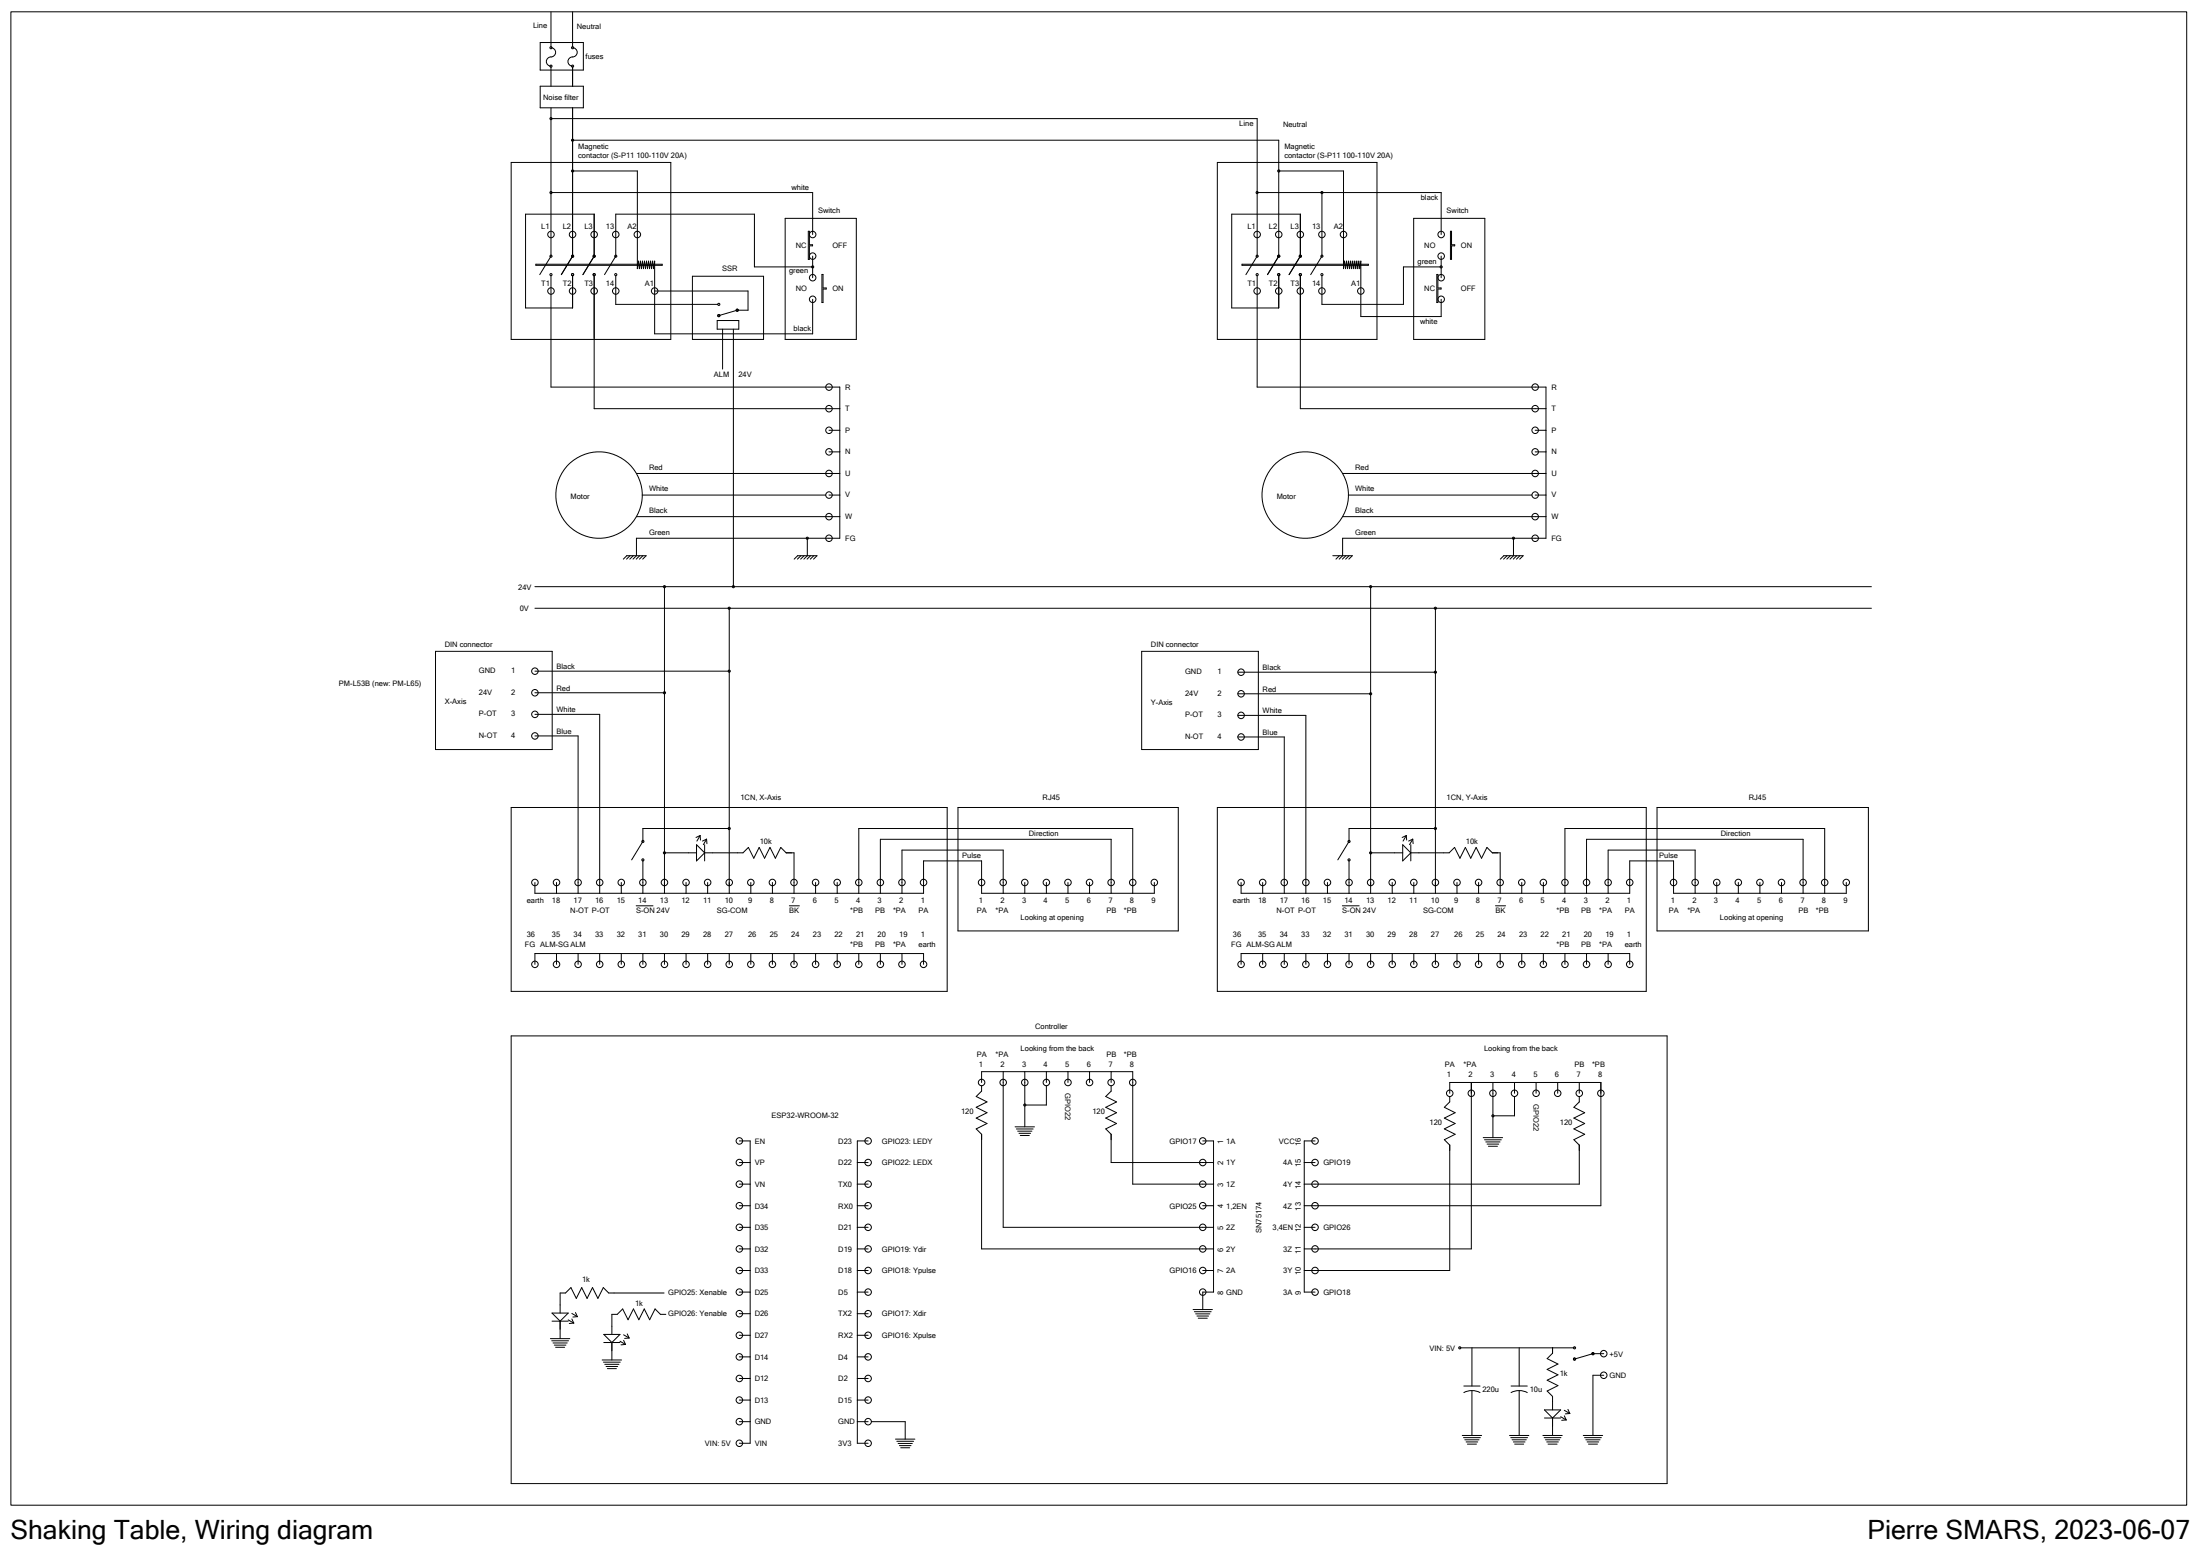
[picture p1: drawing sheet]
<svg xmlns="http://www.w3.org/2000/svg" width="297mm" height="210mm" viewBox="0 0 297 210" stroke-linecap="round" stroke-linejoin="round" font-family="sans-serif">
<!-- layer: blue -->
<path d="M77.3 18.9h95.3v15.7M77.3 1.6v4.7M77.3 9.1v2.5M77.3 14.6v20M77.3 23.1h8.7v13.2M80.2 34.6v-5.7h-9.2v12.7h6.3v-4.4M80.2 37.2v18h31.7M172.6 23.1h8.8v13.2M175.6 34.6v-5.7h-9.3v12.7h6.3v-4.4M175.6 37.2v18h31.7" fill="none" stroke="#000" stroke-width=".14"/>
<!-- layer: frame -->
<g fill="none" stroke="#000" stroke-width=".14">
<path d="M72.9 5.7h5.9v3.8h-5.9zM72.9 11.6h5.9v3h-5.9zM69 21.9h21.6v23.9h-21.6zM93.5 37.3h9.6v8.5h-9.6zM106 29.5h9.6v16.3h-9.6zM164.3 21.9h21.6v23.9h-21.6zM190.9 29.5h9.6v16.3h-9.6zM58.8 87.9h15.7v13.3h-15.7zM154.1 87.9h15.8v13.3h-15.8zM69 109h58.9v24.8h-58.9zM129.3 109h29.8v16.6h-29.8zM164.3 109h58v24.8h-58z"/>
<path d="M223.7 109h28.5v16.6h-28.5zM69 139.8h156.1v60.4h-156.1z"/>
<circle cx="80.9" cy="66.8" r="5.8"/>
<circle cx="176.2" cy="66.8" r="5.8"/>
</g>
<!-- layer: red -->
<g fill="none" stroke="#000" stroke-width=".14">
<path d="M74.4 16h95.3v18.6l-1.5 2.5M74.4 1.6v4.7M74.4 9.1v2.5M74.4 14.6v20l-1.5 2.5M74.4 37.2v15h37.5M74.4 26h35.3v5.7M83.1 37.2v3.9h13.8M88.4 39.3h12.6v2.6h-1.5M88.4 35.2v9.9h21.3v-4.7M109.7 36h-7.8v-7.1h-18.8v5.7l-1.5 2.5M109.7 34.6v2.9M169.7 37.2v15h37.6"/>
<path d="M169.7 26h24.9v5.7M178.5 26v8.6l-1.6 2.5M183.7 35.2v7.5h10.9v-2.3M194.6 36h-5.1v5.1h-11v-3.9M194.6 34.6v2.9M99 44.4v34.8M72.2 79.2h180.4M89.7 79.2v40.3M185 79.2v40.3M72.2 93.5h17.5M167.1 93.6h17.9"/>
<circle cx="89.7" cy="79.2" r=".15"/>
<circle cx="99" cy="79.2" r=".15"/>
<circle cx="185" cy="79.2" r=".15"/>
<circle cx="89.7" cy="93.5" r=".15"/>
<circle cx="185" cy="93.6" r=".15"/>
</g>
<!-- layer: 0 -->
<g fill="none" stroke="#000" stroke-width=".14">
<path d="M74.4 6.4a.62 .62 0 0 1 .6 .7 .62 .62 0 0 1-.6 .6 .62 .62 0 0 0-.6 .6 .62 .62 0 0 0 .6 .6M77.3 6.4a.62 .62 0 0 1 .6 .7 .62 .62 0 0 1-.6 .6 .62 .62 0 0 0-.6 .6 .62 .62 0 0 0 .6 .6M77.3 9.1v2.5M77.3 14.6v20l-1.5 2.5M72.3 35.7h17.1v.1h-17.1zM77.3 37.2v4.4M80.2 37.2v8.5M80.2 34.6l-1.5 2.5M88.4 35.2l-.2 1.1-.1-1.1-.1 1.1-.2-1.1-.1 1.1-.1-1.1-.2 1.1-.1-1.1-.2 1.1-.1-1.1-.1 1.1-.2-1.1-.1 1.1-.1-1.1-.2 1.1-.1-1.1-.2 1.1M109.1 31.2h.2v1.8h.4v.2h-.4v1.8h-.2zM111 37h.1v1.9h.4v.1h-.4v1.8h-.1zM167.7 35.7h17v.1h-17z"/>
<path d="M172.6 34.6l-1.5 2.5M172.6 37.2v4.4M175.6 37.2v8.5M175.6 34.6l-1.6 2.5M183.7 35.2l-.1 1.1-.2-1.1-.1 1.1-.1-1.1-.2 1.1-.1-1.1-.1 1.1-.2-1.1-.1 1.1-.2-1.1-.1 1.1-.1-1.1-.2 1.1-.1-1.1-.1 1.1-.2-1.1-.1 1.1M194 37h.1v1.9h.5v.1h-.5v1.8h-.1zM195.8 31.2h.2v1.8h.4v.2h-.4v1.8h-.2zM96.8 43.3h2.9v1.1h-2.9zM97.6 44.4v5.4M99.5 41.9l-2.5 .7M111.9 52.2h1.5v20.4h-27.5v2.4l-.4 .5M111.9 58.1h1.5"/>
<path d="M111.9 55.2h1.5M207.3 52.2h1.4v20.4h-27.4v2.4l-.5 .5M207.3 58.1h1.4M207.3 55.2h1.4M84.2 75.5l.4-.5h2.6l-.4 .5M85.1 75l-.5 .5M85.5 75l-.5 .5M85.9 69.7h27.5M85.9 63.9h27.5M86.4 75l-.5 .5M86.7 66.8h24.8M86.8 75l-.5 .5"/>
<path d="M107.7 75h2.6l-.5 .5M107.7 75l-.5 .5M108.1 75l-.4 .5M108.6 75l-.5 .5M109 72.6v2.4l-.5 .5M109.4 75l-.4 .5M109.9 75l-.5 .5M111.9 61h1.5M111.9 66.8h1.5M179.9 75h2.7l-.5 .5M180.8 75l-.4 .5M181.3 69.7h27.4"/>
<path d="M181.3 63.9h27.4M181.7 75l-.5 .5M182 66.8h24.8M182.1 75l-.4 .5M202.6 75.5l.4-.5h2.6l-.4 .5M203.5 75l-.5 .5M203.9 75l-.5 .5M204.3 72.6v2.4l-.4 .5M204.8 75l-.5 .5M205.2 75l-.5 .5M207.3 61h1.4M207.3 66.8h1.4"/>
<path d="M72.2 96.4h8.8v24.2M72.2 99.3h5.8v21.3M72.2 90.6h26.3M72.2 82.1h180.4M98.5 82.1v38.5M167.1 96.6h9.2v24M167.1 99.5h6.3v21.1M167.1 90.7h26.7M193.8 82.1v38.5M72.2 119.1v1.5h52.5v-4.4h7.8v4.4h23.3v-1.5M75.1 119.1v1.5M83.9 119.1v1.5"/>
<path d="M86.8 116.1v4.5M89.7 119.1v1.5M89.7 115.1h4.3M92.6 119.1v1.5M94 114l1.1 1.1-1.1 1.1zM94.5 112.8l-.4 .7M94.5 112.8l-.5 .2M94.5 112.8l.1 .6M95.1 115.1h5.2l.7-.7 .8 1.4 .7-1.4 .7 1.4 .8-1.4 .7 1.4 .7-1.4 .7 .7h1.1v5.5M95.1 114v2.2M95.4 113.3l-.4 .7M95.4 113.3l-.6 .2"/>
<path d="M95.4 113.3v.6M95.5 119.1v1.5M98.5 111.8h-11.7v1.8l-1.5 2.5M101.4 119.1v1.5M104.3 119.1v1.5M110.1 119.1v1.5M113 119.1v1.5M138.4 119.1v1.5M141.3 119.1v1.5M144.2 119.1v1.5M147.1 119.1v1.5M167.6 119.1v1.5h52.4v-4.4h5.9v4.4h23.4v-1.5"/>
<path d="M170.5 119.1v1.5M179.2 119.1v1.5M182.1 116.1v4.5M185 115.1h4.4M185 119.1v1.5M188 119.1v1.5M189.4 114l1.1 1.1-1.1 1.1zM189.9 112.8l-.5 .7M189.9 112.8l-.6 .2M189.9 112.8v.6M190.5 115.1h5.1l.8-.7 .7 1.4 .7-1.4 .8 1.4 .7-1.4 .7 1.4 .7-1.4 .8 .7h1v5.5M190.5 114v2.2"/>
<path d="M190.7 113.3l-.4 .7M190.7 113.3l-.5 .2M190.7 113.3l.1 .6M190.9 119.1v1.5M193.8 111.8h-11.7v1.8l-1.5 2.5M196.7 119.1v1.5M199.6 119.1v1.5M205.4 119.1v1.5M208.4 119.1v1.5M231.8 119.1v1.5M234.7 119.1v1.5M237.6 119.1v1.5"/>
<path d="M240.5 119.1v1.5M72.2 130.2v-1.5h52.5v1.5M75.1 128.7v1.5M78 128.7v1.5M81 128.7v1.5M83.9 128.7v1.5M85.9 122.3h2.3M86.8 128.7v1.5M89.7 128.7v1.5M92.6 128.7v1.5M95.5 128.7v1.5M98.5 128.7v1.5"/>
<path d="M101.4 128.7v1.5M104.3 128.7v1.5M106.6 122.3h1.3M107.2 128.7v1.5M110.1 128.7v1.5M113 128.7v1.5M115.9 120.6v-8.8h37v8.8M115.9 128.7v1.5M118.9 120.6v-7.3h31.1v7.3M118.9 128.7v1.5M121.8 120.6v-5.9h13.6v5.9M121.8 128.7v1.5"/>
<path d="M167.6 130.2v-1.5h52.4v1.5M170.5 128.7v1.5M173.4 128.7v1.5M176.3 128.7v1.5M179.2 128.7v1.5M181.2 122.3h2.3M182.1 128.7v1.5M185 128.7v1.5M188 128.7v1.5M190.9 128.7v1.5M193.8 128.7v1.5M196.7 128.7v1.5"/>
<path d="M199.6 128.7v1.5M201.9 122.3h1.4M202.5 128.7v1.5M205.4 128.7v1.5M208.4 128.7v1.5M211.3 120.6v-8.8h35v8.8M211.3 128.7v1.5M214.2 120.6v-7.3h29.2v7.3M214.2 128.7v1.5M217.1 120.6v-5.9h11.8v5.9M217.1 128.7v1.5M99.8 159.8h1.5"/>
<path d="M99.8 156.9h1.5M99.8 154h1.5v40.8h-1.5M115.7 159.8h1.5M115.7 156.9h1.5M117.2 154h-1.5v40.8h1.5M132.5 146.1v-1.5h20.4v15.2h10.9M132.5 146.5v.8l-.7 .7 1.4 .7-1.4 .8 1.4 .7-1.4 .7 1.4 .7-1.4 .8 .7 .7v15.5h31.3M135.4 144.6v21.1h28.4M137 152.1h2.7M137.2 152.4h2.3M137.4 152.7h1.9M137.6 153h1.5"/>
<path d="M137.7 153.3h1.3M138.4 144.6v7.5M141.3 144.6v1.5M141.3 146.5v2.6h-2.9M144.2 144.6v1.5M147.1 144.6v1.5M150 146.5v.8l-.7 .7 1.4 .7-1.4 .8 1.4 .7-1.4 .7 1.4 .7-1.4 .8 .7 .7v3.8h13.8M150 144.6v1.5M162.4 154h1.4v20.4h-1.4v2.4M176.1 156.9h1.4M177.5 154h-1.4v20.4h1.4M195.7 148v.7l-.7 .8 1.4 .7-1.4 .7 1.4 .7-1.4 .8 1.4 .7-1.4 .7 .7 .8v16.9h-19.6"/>
<path d="M195.7 147.6v-1.5h20.4v16.6h-40M198.6 146.1v22.5h-22.5M200.2 153.5h2.7M200.4 153.8h2.3M200.6 154.1h1.9M200.8 154.4h1.5M200.9 154.7h1.3M201.6 146.1v7.4M204.5 146.1v1.5M204.5 148v2.6h-2.9M207.4 146.1v1.5M210.3 146.1v1.5"/>
<path d="M213.2 148v.7l-.7 .8 1.4 .7-1.4 .7 1.4 .7-1.4 .8 1.4 .7-1.4 .7 .7 .8v5.2h-37.1M213.2 146.1v1.5M74.5 178.3h2.2M74.5 177.2h2.2l-1.1 1.1zM75.6 178.3v2.4M76.7 178.1l.8 .5M77.2 177.3l.7 .4M77.2 178l.3 .6M77.5 178.6h-.6M77.7 177.2l.2 .5M77.9 177.7l-.6 .1M89.7 174.5h-7.5l-.8-.7-.7 1.4-.7-1.4-.7 1.4-.8-1.4-.7 1.4-.7-1.4-.8 .7h-.7v2.7"/>
<path d="M89.9 177.4h-.7l-.8-.7-.7 1.4-.7-1.4-.8 1.4-.7-1.4-.7 1.4-.7-1.4-.8 .7h-.7v2.7M99.8 171.5h1.5M99.8 177.3h1.5M99.8 168.6h1.5M99.8 162.7h1.5M99.8 165.7h1.5M99.8 174.4h1.5M115.7 171.5h1.5M115.7 177.3h1.5M115.7 168.6h1.5M115.7 162.7h1.5M115.7 165.7h1.5"/>
<path d="M115.7 174.4h1.5M161.1 176.8h2.6M161.2 177h2.3M161.4 177.3h1.9M161.6 177.6h1.6M161.8 177.9h1.2M162.4 171.5h1.4M162.4 162.7h1.4M176.1 165.7h1.4M74.3 180.7h2.6M74.5 181h2.3M74.7 181.3h1.9"/>
<path d="M74.8 181.6h1.6M75 181.8h1.2M81.3 183.6h2.6M81.5 183.9h2.2M81.5 181.2h2.2M81.5 180.1h2.2l-1.1 1.1zM81.6 184.1h2M81.8 184.4h1.6M82 184.7h1.2M82.6 181.2v2.4M83.7 181l.7 .5M84.2 180.2l.7 .4"/>
<path d="M84.2 180.9l.2 .6M84.4 181.5h-.6M84.7 180l.2 .6M84.9 180.6h-.6M99.8 180.2h1.5M99.8 183.1h1.5M99.8 186.1h1.5M99.8 189h1.5M99.8 191.9h1.5M115.7 180.2h1.5M115.7 183.1h1.5M115.7 186.1h1.5"/>
<path d="M115.7 189h1.5M115.7 191.9h1.5M117.6 191.9h4.6v2.3M120.9 194.2h2.6M121.1 194.5h2.2M121.2 194.8h2M121.4 195.1h1.6M121.6 195.4h1.2M197.1 181.9h15.5M197.4 193.7h2.6M197.6 194h2.2M197.6 188a2.3 2.3 0 0 1 2.2 0"/>
<path d="M197.6 187.1h2.2M197.8 194.3h1.9M197.9 194.6h1.6M198.1 194.9h1.2M198.7 181.9v5.2M198.7 187.7v6M203.8 193.7h2.6M204 194h2.2M204 188a2.3 2.3 0 0 1 2.2 0M204 187.1h2.2M204.1 194.3h2M204.3 194.6h1.6"/>
<path d="M204.5 194.9h1.2M205.1 181.9v5.2M205.1 187.7v6M208.3 193.7h2.6M208.5 194h2.2M208.5 191.4h2.2M208.5 190.3h2.2l-1.1 1.1zM208.6 194.3h2M208.8 194.6h1.6M209 194.9h1.2M209.6 181.9v.7l-.7 .8 1.4 .7-1.4 .7 1.4 .8-1.4 .7 1.4 .7-1.4 .7 .7 .8v1.8M209.6 191.4v2.3"/>
<path d="M210.7 191.2l.7 .5M211.2 190.3l.7 .5M211.2 191.1l.2 .6M211.4 191.7h-.6M211.7 190.2l.2 .6M211.9 190.8h-.6M213.7 193.7h2.7M213.9 194h2.3M214.1 194.3h1.9M214.3 194.6h1.5M214.4 194.9h1.3M216.5 182.7h-1.4l-2.5 .7"/>
<path d="M216.5 185.6h-1.4v8.1"/>
<circle cx="74.4" cy="8.9" r=".15"/>
<circle cx="74.4" cy="6.4" r=".15"/>
<circle cx="74.4" cy="16" r=".15"/>
<circle cx="77.3" cy="8.9" r=".15"/>
<circle cx="77.3" cy="6.4" r=".15"/>
<circle cx="77.3" cy="18.9" r=".15"/>
<circle cx="74.4" cy="39.3" r=".44"/>
<circle cx="74.4" cy="31.7" r=".44"/>
<circle cx="74.4" cy="37.1" r=".15"/>
<circle cx="74.4" cy="34.6" r=".15"/>
<circle cx="74.4" cy="26" r=".15"/>
<circle cx="77.3" cy="39.3" r=".44"/>
<circle cx="77.3" cy="31.7" r=".44"/>
<circle cx="77.3" cy="37.1" r=".15"/>
<circle cx="77.3" cy="23.1" r=".15"/>
<circle cx="77.3" cy="34.6" r=".15"/>
<circle cx="80.2" cy="39.3" r=".44"/>
<circle cx="80.2" cy="31.7" r=".44"/>
<circle cx="80.2" cy="37.1" r=".15"/>
<circle cx="80.2" cy="34.6" r=".15"/>
<circle cx="83.1" cy="39.3" r=".44"/>
<circle cx="83.1" cy="31.7" r=".44"/>
<circle cx="83.1" cy="37.1" r=".15"/>
<circle cx="83.1" cy="34.6" r=".15"/>
<circle cx="86" cy="31.7" r=".44"/>
<circle cx="88.4" cy="39.3" r=".44"/>
<circle cx="109.7" cy="34.6" r=".44"/>
<circle cx="109.7" cy="31.7" r=".44"/>
<circle cx="109.7" cy="37.5" r=".44"/>
<circle cx="109.7" cy="36" r=".15"/>
<circle cx="169.7" cy="39.3" r=".44"/>
<circle cx="169.7" cy="31.7" r=".44"/>
<circle cx="169.7" cy="37.1" r=".15"/>
<circle cx="169.7" cy="34.6" r=".15"/>
<circle cx="169.7" cy="26" r=".15"/>
<circle cx="172.6" cy="39.3" r=".44"/>
<circle cx="172.6" cy="31.7" r=".44"/>
<circle cx="172.6" cy="23.1" r=".15"/>
<circle cx="172.6" cy="37.1" r=".15"/>
<circle cx="172.6" cy="34.6" r=".15"/>
<circle cx="175.6" cy="39.3" r=".44"/>
<circle cx="175.6" cy="31.7" r=".44"/>
<circle cx="175.6" cy="37.1" r=".15"/>
<circle cx="175.6" cy="34.6" r=".15"/>
<circle cx="178.5" cy="39.3" r=".44"/>
<circle cx="178.5" cy="31.7" r=".44"/>
<circle cx="178.5" cy="37.1" r=".15"/>
<circle cx="178.5" cy="34.6" r=".15"/>
<circle cx="178.5" cy="26" r=".15"/>
<circle cx="181.4" cy="31.7" r=".44"/>
<circle cx="183.7" cy="39.3" r=".44"/>
<circle cx="194.6" cy="34.6" r=".44"/>
<circle cx="194.6" cy="31.7" r=".44"/>
<circle cx="194.6" cy="37.5" r=".44"/>
<circle cx="194.6" cy="36" r=".15"/>
<circle cx="97" cy="41.1" r=".15"/>
<circle cx="97" cy="42.6" r=".15"/>
<circle cx="99.5" cy="41.9" r=".15"/>
<circle cx="109.7" cy="40.4" r=".44"/>
<circle cx="111.9" cy="55.2" r=".44"/>
<circle cx="111.9" cy="52.2" r=".44"/>
<circle cx="111.9" cy="58.1" r=".44"/>
<circle cx="194.6" cy="40.4" r=".44"/>
<circle cx="207.3" cy="55.2" r=".44"/>
<circle cx="207.3" cy="58.1" r=".44"/>
<circle cx="207.3" cy="52.2" r=".44"/>
<circle cx="109" cy="72.6" r=".15"/>
<circle cx="111.9" cy="61" r=".44"/>
<circle cx="111.9" cy="72.6" r=".44"/>
<circle cx="111.9" cy="66.8" r=".44"/>
<circle cx="111.9" cy="63.9" r=".44"/>
<circle cx="111.9" cy="69.7" r=".44"/>
<circle cx="204.3" cy="72.6" r=".15"/>
<circle cx="207.3" cy="61" r=".44"/>
<circle cx="207.3" cy="72.6" r=".44"/>
<circle cx="207.3" cy="66.8" r=".44"/>
<circle cx="207.3" cy="63.9" r=".44"/>
<circle cx="207.3" cy="69.7" r=".44"/>
<circle cx="72.2" cy="96.4" r=".44"/>
<circle cx="72.2" cy="90.6" r=".44"/>
<circle cx="72.2" cy="93.5" r=".44"/>
<circle cx="72.2" cy="99.3" r=".44"/>
<circle cx="98.5" cy="90.6" r=".15"/>
<circle cx="98.5" cy="82.1" r=".15"/>
<circle cx="167.6" cy="93.6" r=".44"/>
<circle cx="167.6" cy="96.6" r=".44"/>
<circle cx="167.6" cy="99.5" r=".44"/>
<circle cx="167.6" cy="90.7" r=".44"/>
<circle cx="193.8" cy="90.7" r=".15"/>
<circle cx="193.8" cy="82.1" r=".15"/>
<circle cx="72.2" cy="119.1" r=".44"/>
<circle cx="75.1" cy="119.1" r=".44"/>
<circle cx="78" cy="119.1" r=".44"/>
<circle cx="81" cy="119.1" r=".44"/>
<circle cx="83.9" cy="119.1" r=".44"/>
<circle cx="86.8" cy="119.1" r=".44"/>
<circle cx="86.8" cy="116.1" r=".15"/>
<circle cx="86.8" cy="113.6" r=".15"/>
<circle cx="89.7" cy="119.1" r=".44"/>
<circle cx="89.7" cy="115.1" r=".15"/>
<circle cx="92.6" cy="119.1" r=".44"/>
<circle cx="95.5" cy="119.1" r=".44"/>
<circle cx="98.5" cy="119.1" r=".44"/>
<circle cx="98.5" cy="111.8" r=".15"/>
<circle cx="101.4" cy="119.1" r=".44"/>
<circle cx="104.3" cy="119.1" r=".44"/>
<circle cx="107.2" cy="119.1" r=".44"/>
<circle cx="110.1" cy="119.1" r=".44"/>
<circle cx="113" cy="119.1" r=".44"/>
<circle cx="115.9" cy="119.1" r=".44"/>
<circle cx="118.9" cy="119.1" r=".44"/>
<circle cx="121.8" cy="119.1" r=".44"/>
<circle cx="124.7" cy="119.1" r=".44"/>
<circle cx="132.5" cy="119.1" r=".44"/>
<circle cx="135.4" cy="119.1" r=".44"/>
<circle cx="138.4" cy="119.1" r=".44"/>
<circle cx="141.3" cy="119.1" r=".44"/>
<circle cx="144.2" cy="119.1" r=".44"/>
<circle cx="147.1" cy="119.1" r=".44"/>
<circle cx="150" cy="119.1" r=".44"/>
<circle cx="152.9" cy="119.1" r=".44"/>
<circle cx="155.8" cy="119.1" r=".44"/>
<circle cx="167.6" cy="119.1" r=".44"/>
<circle cx="170.5" cy="119.1" r=".44"/>
<circle cx="173.4" cy="119.1" r=".44"/>
<circle cx="176.3" cy="119.1" r=".44"/>
<circle cx="179.2" cy="119.1" r=".44"/>
<circle cx="182.1" cy="119.1" r=".44"/>
<circle cx="182.1" cy="116.1" r=".15"/>
<circle cx="182.1" cy="113.6" r=".15"/>
<circle cx="185" cy="119.1" r=".44"/>
<circle cx="185" cy="115.1" r=".15"/>
<circle cx="188" cy="119.1" r=".44"/>
<circle cx="190.9" cy="119.1" r=".44"/>
<circle cx="193.8" cy="119.1" r=".44"/>
<circle cx="193.8" cy="111.8" r=".15"/>
<circle cx="196.7" cy="119.1" r=".44"/>
<circle cx="199.6" cy="119.1" r=".44"/>
<circle cx="202.5" cy="119.1" r=".44"/>
<circle cx="205.4" cy="119.1" r=".44"/>
<circle cx="208.4" cy="119.1" r=".44"/>
<circle cx="211.3" cy="119.1" r=".44"/>
<circle cx="214.2" cy="119.1" r=".44"/>
<circle cx="217.1" cy="119.1" r=".44"/>
<circle cx="220" cy="119.1" r=".44"/>
<circle cx="225.9" cy="119.1" r=".44"/>
<circle cx="228.9" cy="119.1" r=".44"/>
<circle cx="231.8" cy="119.1" r=".44"/>
<circle cx="234.7" cy="119.1" r=".44"/>
<circle cx="237.6" cy="119.1" r=".44"/>
<circle cx="240.5" cy="119.1" r=".44"/>
<circle cx="243.4" cy="119.1" r=".44"/>
<circle cx="246.3" cy="119.1" r=".44"/>
<circle cx="249.3" cy="119.1" r=".44"/>
<circle cx="72.2" cy="130.2" r=".44"/>
<circle cx="75.1" cy="130.2" r=".44"/>
<circle cx="78" cy="130.2" r=".44"/>
<circle cx="81" cy="130.2" r=".44"/>
<circle cx="83.9" cy="130.2" r=".44"/>
<circle cx="86.8" cy="130.2" r=".44"/>
<circle cx="89.7" cy="130.2" r=".44"/>
<circle cx="92.6" cy="130.2" r=".44"/>
<circle cx="95.5" cy="130.2" r=".44"/>
<circle cx="98.5" cy="130.2" r=".44"/>
<circle cx="101.4" cy="130.2" r=".44"/>
<circle cx="104.3" cy="130.2" r=".44"/>
<circle cx="107.2" cy="130.2" r=".44"/>
<circle cx="110.1" cy="130.2" r=".44"/>
<circle cx="113" cy="130.2" r=".44"/>
<circle cx="115.9" cy="130.2" r=".44"/>
<circle cx="118.9" cy="130.2" r=".44"/>
<circle cx="121.8" cy="130.2" r=".44"/>
<circle cx="124.7" cy="130.2" r=".44"/>
<circle cx="167.6" cy="130.2" r=".44"/>
<circle cx="170.5" cy="130.2" r=".44"/>
<circle cx="173.4" cy="130.2" r=".44"/>
<circle cx="176.3" cy="130.2" r=".44"/>
<circle cx="179.2" cy="130.2" r=".44"/>
<circle cx="182.1" cy="130.2" r=".44"/>
<circle cx="185" cy="130.2" r=".44"/>
<circle cx="188" cy="130.2" r=".44"/>
<circle cx="190.9" cy="130.2" r=".44"/>
<circle cx="193.8" cy="130.2" r=".44"/>
<circle cx="196.7" cy="130.2" r=".44"/>
<circle cx="199.6" cy="130.2" r=".44"/>
<circle cx="202.5" cy="130.2" r=".44"/>
<circle cx="205.4" cy="130.2" r=".44"/>
<circle cx="208.4" cy="130.2" r=".44"/>
<circle cx="211.3" cy="130.2" r=".44"/>
<circle cx="214.2" cy="130.2" r=".44"/>
<circle cx="217.1" cy="130.2" r=".44"/>
<circle cx="220" cy="130.2" r=".44"/>
<circle cx="99.8" cy="156.9" r=".44"/>
<circle cx="99.8" cy="159.8" r=".44"/>
<circle cx="99.8" cy="154" r=".44"/>
<circle cx="117.2" cy="156.9" r=".44"/>
<circle cx="117.2" cy="159.8" r=".44"/>
<circle cx="117.2" cy="154" r=".44"/>
<circle cx="132.5" cy="146.1" r=".44"/>
<circle cx="135.4" cy="146.1" r=".44"/>
<circle cx="138.4" cy="146.1" r=".44"/>
<circle cx="138.4" cy="149.1" r=".15"/>
<circle cx="141.3" cy="146.1" r=".44"/>
<circle cx="144.2" cy="146.1" r=".44"/>
<circle cx="147.1" cy="146.1" r=".44"/>
<circle cx="150" cy="146.1" r=".44"/>
<circle cx="152.9" cy="146.1" r=".44"/>
<circle cx="162.4" cy="159.8" r=".44"/>
<circle cx="162.4" cy="156.9" r=".44"/>
<circle cx="162.4" cy="154" r=".44"/>
<circle cx="177.5" cy="159.8" r=".44"/>
<circle cx="177.5" cy="156.9" r=".44"/>
<circle cx="177.5" cy="154" r=".44"/>
<circle cx="195.7" cy="147.6" r=".44"/>
<circle cx="198.6" cy="147.6" r=".44"/>
<circle cx="201.6" cy="147.6" r=".44"/>
<circle cx="201.6" cy="150.6" r=".15"/>
<circle cx="204.5" cy="147.6" r=".44"/>
<circle cx="207.4" cy="147.6" r=".44"/>
<circle cx="210.3" cy="147.6" r=".44"/>
<circle cx="213.2" cy="147.6" r=".44"/>
<circle cx="216.1" cy="147.6" r=".44"/>
<circle cx="99.8" cy="165.7" r=".44"/>
<circle cx="99.8" cy="174.4" r=".44"/>
<circle cx="99.8" cy="171.5" r=".44"/>
<circle cx="99.8" cy="177.3" r=".44"/>
<circle cx="99.8" cy="168.6" r=".44"/>
<circle cx="99.8" cy="162.7" r=".44"/>
<circle cx="117.2" cy="165.7" r=".44"/>
<circle cx="117.2" cy="174.4" r=".44"/>
<circle cx="117.2" cy="171.5" r=".44"/>
<circle cx="117.2" cy="177.3" r=".44"/>
<circle cx="117.2" cy="168.6" r=".44"/>
<circle cx="117.2" cy="162.7" r=".44"/>
<circle cx="162.4" cy="171.5" r=".44"/>
<circle cx="162.4" cy="165.7" r=".44"/>
<circle cx="162.4" cy="174.4" r=".44"/>
<circle cx="162.4" cy="168.6" r=".44"/>
<circle cx="162.4" cy="162.7" r=".44"/>
<circle cx="177.5" cy="165.7" r=".44"/>
<circle cx="177.5" cy="174.4" r=".44"/>
<circle cx="177.5" cy="171.5" r=".44"/>
<circle cx="177.5" cy="168.6" r=".44"/>
<circle cx="177.5" cy="162.7" r=".44"/>
<circle cx="99.8" cy="183.1" r=".44"/>
<circle cx="99.8" cy="186.1" r=".44"/>
<circle cx="99.8" cy="191.9" r=".44"/>
<circle cx="99.8" cy="194.8" r=".44"/>
<circle cx="99.8" cy="189" r=".44"/>
<circle cx="99.8" cy="180.2" r=".44"/>
<circle cx="117.2" cy="186.1" r=".44"/>
<circle cx="117.2" cy="194.8" r=".44"/>
<circle cx="117.2" cy="183.1" r=".44"/>
<circle cx="117.2" cy="189" r=".44"/>
<circle cx="117.2" cy="191.9" r=".44"/>
<circle cx="117.2" cy="180.2" r=".44"/>
<circle cx="197.1" cy="181.9" r=".15"/>
<circle cx="212.6" cy="183.4" r=".15"/>
<circle cx="212.6" cy="181.9" r=".15"/>
<circle cx="215.1" cy="182.7" r=".15"/>
<circle cx="216.5" cy="185.6" r=".44"/>
<circle cx="216.5" cy="182.7" r=".44"/>
</g>
<!-- layer: text -->
<path d="M1.5 1.6h293.7v201.6h-293.7z" fill="none" stroke="#000" stroke-width=".14"/>
<g font-size="3.6">
<text x="1.4" y="207.7">Shaking Table, Wiring diagram</text>
<text x="252.1" y="207.7">Pierre SMARS, 2023-06-07</text>
</g>
<g font-size="1">
<text x="72" y="3.8">Line</text>
<text x="77.9" y="3.9">Neutral</text>
<text x="79.1" y="8">fuses</text>
<text x="73.3" y="13.4">Noise filter</text>
<text x="167.3" y="17">Line</text>
<text x="173.2" y="17.1">Neutral</text>
<text x="78.1" y="20.1">Magnetic</text>
<text x="78.1" y="21.3">contactor (S-P11 100-110V 20A)</text>
<text x="173.4" y="21.3">contactor (S-P11 100-110V 20A)</text>
<text x="173.4" y="20.1">Magnetic</text>
<text x="106.9" y="25.7">white</text>
<text x="110.4" y="28.8">Switch</text>
<text x="191.8" y="27">black</text>
<text x="195.3" y="28.8">Switch</text>
<text x="73.1" y="31">L1</text>
<text x="76" y="31">L2</text>
<text x="78.9" y="31">L3</text>
<text x="81.8" y="31">13</text>
<text x="84.7" y="31">A2</text>
<text x="107.4" y="33.5">NC</text>
<text x="112.4" y="33.4">OFF</text>
<text x="168.4" y="31">L1</text>
<text x="171.3" y="31">L2</text>
<text x="174.2" y="31">L3</text>
<text x="177.1" y="31">13</text>
<text x="180.1" y="31">A2</text>
<text x="191.4" y="35.6">green</text>
<text x="192.3" y="33.4">NO</text>
<text x="197.2" y="33.4">ON</text>
<text x="73.1" y="38.5">T1</text>
<text x="76" y="38.5">T2</text>
<text x="78.9" y="38.5">T3</text>
<text x="81.8" y="38.5">14</text>
<text x="87.1" y="38.5">A1</text>
<text x="97.5" y="36.6">SSR</text>
<text x="106.5" y="36.8">green</text>
<text x="107.4" y="39.3">NO</text>
<text x="112.4" y="39.3">ON</text>
<text x="168.4" y="38.5">T1</text>
<text x="171.3" y="38.5">T2</text>
<text x="174.2" y="38.5">T3</text>
<text x="177.1" y="38.5">14</text>
<text x="182.4" y="38.5">A1</text>
<text x="192.3" y="39.3">NC</text>
<text x="197.2" y="39.3">OFF</text>
<text x="107.1" y="44.7">black</text>
<text x="191.7" y="43.7">white</text>
<text x="96.4" y="50.8">ALM</text>
<text x="99.7" y="50.8">24V</text>
<text x="114.1" y="52.6">R</text>
<text x="209.4" y="52.6">R</text>
<text x="114.1" y="58.4">P</text>
<text x="114.1" y="55.5">T</text>
<text x="209.4" y="55.5">T</text>
<text x="209.4" y="58.4">P</text>
<text x="87.6" y="63.4">Red</text>
<text x="114.1" y="64.2">U</text>
<text x="114.1" y="61.3">N</text>
<text x="183" y="63.4">Red</text>
<text x="209.4" y="64.2">U</text>
<text x="209.4" y="61.3">N</text>
<text x="77" y="67.3">Motor</text>
<text x="87.6" y="69.2">Black</text>
<text x="87.6" y="66.3">White</text>
<text x="114.1" y="70.1">W</text>
<text x="114.1" y="67.1">V</text>
<text x="172.4" y="67.3">Motor</text>
<text x="183" y="69.2">Black</text>
<text x="183" y="66.3">White</text>
<text x="209.4" y="67.1">V</text>
<text x="209.4" y="70.1">W</text>
<text x="87.6" y="72.2">Green</text>
<text x="114.1" y="73">FG</text>
<text x="183" y="72.2">Green</text>
<text x="209.4" y="73">FG</text>
<text x="70" y="79.6">24V</text>
<text x="70.2" y="82.5">0V</text>
<text x="60" y="87.4">DIN connector</text>
<text x="155.4" y="87.4">DIN connector</text>
<text x="45.8" y="92.5">PM-L53B (new: PM-L65)</text>
<text x="60" y="95.1">X-Axis</text>
<text x="64.7" y="93.7">24V</text>
<text x="64.7" y="90.8">GND</text>
<text x="69" y="90.8">1</text>
<text x="69" y="93.7">2</text>
<text x="75.1" y="90.3">Black</text>
<text x="75.1" y="93.2">Red</text>
<text x="155.4" y="95.2">Y-Axis</text>
<text x="160" y="91">GND</text>
<text x="160" y="93.9">24V</text>
<text x="164.4" y="91">1</text>
<text x="164.4" y="93.9">2</text>
<text x="170.5" y="90.4">Black</text>
<text x="170.5" y="93.4">Red</text>
<text x="64.7" y="96.7">P-OT</text>
<text x="64.7" y="99.6">N-OT</text>
<text x="69" y="96.7">3</text>
<text x="69" y="99.6">4</text>
<text x="75.1" y="96.1">White</text>
<text x="75.1" y="99">Blue</text>
<text x="160" y="96.8">P-OT</text>
<text x="160" y="99.7">N-OT</text>
<text x="164.4" y="96.8">3</text>
<text x="164.4" y="99.7">4</text>
<text x="170.5" y="96.3">White</text>
<text x="170.5" y="99.2">Blue</text>
<text x="100" y="108">1CN, X-Axis</text>
<text x="102.6" y="113.9">10k</text>
<text x="138.9" y="112.8">Direction</text>
<text x="140.8" y="108">RJ45</text>
<text x="195.3" y="108">1CN, Y-Axis</text>
<text x="197.9" y="113.9">10k</text>
<text x="232.3" y="112.8">Direction</text>
<text x="236.1" y="108">RJ45</text>
<text x="129.9" y="115.8">Pulse</text>
<text x="224" y="115.8">Pulse</text>
<text x="71.1" y="121.9">earth</text>
<text x="74.5" y="121.9">18</text>
<text x="77" y="123.2">N-OT P-OT</text>
<text x="77.4" y="121.9">17</text>
<text x="80.3" y="121.9">16</text>
<text x="83.3" y="121.9">15</text>
<text x="85.9" y="123.2">S-ON 24V</text>
<text x="86.2" y="121.9">14</text>
<text x="89.1" y="121.9">13</text>
<text x="92" y="121.9">12</text>
<text x="94.9" y="121.9">11</text>
<text x="96.8" y="123.2">SG-COM</text>
<text x="97.8" y="121.9">10</text>
<text x="101" y="121.9">9</text>
<text x="103.9" y="121.9">8</text>
<text x="106.6" y="123.2">BK</text>
<text x="106.8" y="121.9">7</text>
<text x="109.7" y="121.9">6</text>
<text x="112.7" y="121.9">5</text>
<text x="114.8" y="123.2">*PB</text>
<text x="115.6" y="121.9">4</text>
<text x="118.1" y="123.2">PB</text>
<text x="118.5" y="121.9">3</text>
<text x="120.6" y="123.2">*PA</text>
<text x="121.4" y="121.9">2</text>
<text x="124" y="123.2">PA</text>
<text x="124.3" y="121.9">1</text>
<text x="131.9" y="123.2">PA</text>
<text x="132.2" y="121.9">1</text>
<text x="134.4" y="123.2">*PA</text>
<text x="135.1" y="121.9">2</text>
<text x="137.8" y="124.2">Looking at opening</text>
<text x="138" y="121.9">3</text>
<text x="140.9" y="121.9">4</text>
<text x="143.8" y="121.9">5</text>
<text x="146.7" y="121.9">6</text>
<text x="149.4" y="123.2">PB</text>
<text x="149.6" y="121.9">7</text>
<text x="151.7" y="123.2">*PB</text>
<text x="152.6" y="121.9">8</text>
<text x="155.5" y="121.9">9</text>
<text x="166.5" y="121.9">earth</text>
<text x="169.9" y="121.9">18</text>
<text x="172.3" y="123.2">N-OT P-OT</text>
<text x="172.8" y="121.9">17</text>
<text x="175.7" y="121.9">16</text>
<text x="178.6" y="121.9">15</text>
<text x="181.2" y="123.2">S-ON 24V</text>
<text x="181.5" y="121.9">14</text>
<text x="184.4" y="121.9">13</text>
<text x="187.3" y="121.9">12</text>
<text x="190.3" y="121.9">11</text>
<text x="192.1" y="123.2">SG-COM</text>
<text x="193.2" y="121.9">10</text>
<text x="196.3" y="121.9">9</text>
<text x="199.2" y="121.9">8</text>
<text x="201.9" y="123.2">BK</text>
<text x="202.2" y="121.9">7</text>
<text x="205.1" y="121.9">6</text>
<text x="208" y="121.9">5</text>
<text x="210.1" y="123.2">*PB</text>
<text x="210.9" y="121.9">4</text>
<text x="213.5" y="123.2">PB</text>
<text x="213.8" y="121.9">3</text>
<text x="215.9" y="123.2">*PA</text>
<text x="216.7" y="121.9">2</text>
<text x="219.3" y="123.2">PA</text>
<text x="219.7" y="121.9">1</text>
<text x="225.3" y="123.2">PA</text>
<text x="225.6" y="121.9">1</text>
<text x="227.8" y="123.2">*PA</text>
<text x="228.5" y="121.9">2</text>
<text x="231.4" y="121.9">3</text>
<text x="232.2" y="124.2">Looking at opening</text>
<text x="234.3" y="121.9">4</text>
<text x="237.2" y="121.9">5</text>
<text x="240.1" y="121.9">6</text>
<text x="242.8" y="123.2">PB</text>
<text x="243.1" y="121.9">7</text>
<text x="245.2" y="123.2">*PB</text>
<text x="246" y="121.9">8</text>
<text x="248.9" y="121.9">9</text>
<text x="70.9" y="127.8">FG ALM-SG ALM</text>
<text x="71.1" y="126.5">36</text>
<text x="74.5" y="126.5">35</text>
<text x="77.4" y="126.5">34</text>
<text x="80.3" y="126.5">33</text>
<text x="83.3" y="126.5">32</text>
<text x="86.2" y="126.5">31</text>
<text x="89.1" y="126.5">30</text>
<text x="92" y="126.5">29</text>
<text x="94.9" y="126.5">28</text>
<text x="97.8" y="126.5">27</text>
<text x="101" y="126.5">26</text>
<text x="103.9" y="126.5">25</text>
<text x="106.8" y="126.5">24</text>
<text x="109.7" y="126.5">23</text>
<text x="112.7" y="126.5">22</text>
<text x="114.8" y="127.8">*PB</text>
<text x="115.6" y="126.5">21</text>
<text x="118.1" y="127.8">PB</text>
<text x="118.5" y="126.5">20</text>
<text x="120.6" y="127.8">*PA</text>
<text x="121.4" y="126.5">19</text>
<text x="124" y="127.8">earth</text>
<text x="124.3" y="126.5">1</text>
<text x="166.2" y="127.8">FG ALM-SG ALM</text>
<text x="166.5" y="126.5">36</text>
<text x="169.9" y="126.5">35</text>
<text x="172.8" y="126.5">34</text>
<text x="175.7" y="126.5">33</text>
<text x="178.6" y="126.5">32</text>
<text x="181.5" y="126.5">31</text>
<text x="184.4" y="126.5">30</text>
<text x="187.3" y="126.5">29</text>
<text x="190.3" y="126.5">28</text>
<text x="193.2" y="126.5">27</text>
<text x="196.3" y="126.5">26</text>
<text x="199.2" y="126.5">25</text>
<text x="202.2" y="126.5">24</text>
<text x="205.1" y="126.5">23</text>
<text x="208" y="126.5">22</text>
<text x="210.1" y="127.8">*PB</text>
<text x="210.9" y="126.5">21</text>
<text x="213.5" y="127.8">PB</text>
<text x="213.8" y="126.5">20</text>
<text x="215.9" y="127.8">*PA</text>
<text x="216.7" y="126.5">19</text>
<text x="219.3" y="127.8">earth</text>
<text x="219.7" y="126.5">1</text>
<text x="131.9" y="142.6">PA</text>
<text x="132.2" y="144">1</text>
<text x="134.4" y="142.6">*PA</text>
<text x="135.1" y="144">2</text>
<text x="137.8" y="141.9">Looking from the back</text>
<text x="138" y="144">3</text>
<text x="139.7" y="138.9">Controller</text>
<text x="140.9" y="144">4</text>
<text x="143.8" y="144">5</text>
<text x="146.7" y="144">6</text>
<text x="149.4" y="142.6">PB</text>
<text x="149.6" y="144">7</text>
<text x="151.7" y="142.6">*PB</text>
<text x="152.6" y="144">8</text>
<text x="200.4" y="141.9">Looking from the back</text>
<text x="143.8" y="147.5" transform="rotate(90 143.8 147.5)">GPIO22</text>
<text x="195.1" y="144.1">PA</text>
<text x="195.4" y="145.4">1</text>
<text x="197.6" y="144.1">*PA</text>
<text x="198.3" y="145.4">2</text>
<text x="201.2" y="145.4">3</text>
<text x="204.1" y="145.4">4</text>
<text x="207" y="145.4">5</text>
<text x="207" y="149" transform="rotate(90 207 149)">GPIO22</text>
<text x="209.9" y="145.4">6</text>
<text x="212.6" y="144.1">PB</text>
<text x="212.8" y="145.4">7</text>
<text x="214.9" y="144.1">*PB</text>
<text x="215.8" y="145.4">8</text>
<text x="101.9" y="154.4">EN</text>
<text x="104.2" y="150.8">ESP32-WROOM-32</text>
<text x="113.2" y="154.4">D23</text>
<text x="119.1" y="154.4">GPIO23: LEDY</text>
<text x="129.8" y="150.4">120</text>
<text x="147.5" y="150.4">120</text>
<text x="157.9" y="154.4">GPIO17</text>
<text x="165.1" y="154.4" transform="rotate(-90 165.1 154.4)">1</text>
<text x="165.5" y="154.4">1A</text>
<text x="172.7" y="154.4">VCC</text>
<text x="175.6" y="154.6" transform="rotate(-90 175.6 154.6)">16</text>
<text x="193" y="151.8">120</text>
<text x="210.6" y="151.8">120</text>
<text x="101.9" y="157.3">VP</text>
<text x="101.9" y="160.2">VN</text>
<text x="113.2" y="157.3">D22</text>
<text x="113.2" y="160.2">TX0</text>
<text x="119.1" y="157.3">GPIO22: LEDX</text>
<text x="165.1" y="160.2" transform="rotate(-90 165.1 160.2)">3</text>
<text x="165.1" y="157.3" transform="rotate(-90 165.1 157.3)">2</text>
<text x="165.5" y="157.3">1Y</text>
<text x="165.5" y="160.2">1Z</text>
<text x="173.2" y="157.3">4A</text>
<text x="173.2" y="160.2">4Y</text>
<text x="175.6" y="160.5" transform="rotate(-90 175.6 160.5)">14</text>
<text x="175.6" y="157.6" transform="rotate(-90 175.6 157.6)">15</text>
<text x="178.7" y="157.3">GPIO19</text>
<text x="101.9" y="163.1">D34</text>
<text x="101.9" y="166">D35</text>
<text x="113.2" y="163.1">RX0</text>
<text x="113.2" y="166">D21</text>
<text x="157.9" y="163.1">GPIO25</text>
<text x="165.1" y="166" transform="rotate(-90 165.1 166)">5</text>
<text x="165.1" y="163.1" transform="rotate(-90 165.1 163.1)">4</text>
<text x="165.5" y="163.1">1,2EN</text>
<text x="165.5" y="166">2Z</text>
<text x="170.3" y="166.4" transform="rotate(-90 170.3 166.4)">SN75174</text>
<text x="171.8" y="166">3,4EN</text>
<text x="173.2" y="163.1">4Z</text>
<text x="175.6" y="166.3" transform="rotate(-90 175.6 166.3)">12</text>
<text x="175.6" y="163.4" transform="rotate(-90 175.6 163.4)">13</text>
<text x="178.7" y="166">GPIO26</text>
<text x="78.6" y="173.1">1k</text>
<text x="101.9" y="168.9">D32</text>
<text x="101.9" y="171.9">D33</text>
<text x="113.2" y="168.9">D19</text>
<text x="113.2" y="171.9">D18</text>
<text x="119.1" y="171.9">GPIO18: Ypulse</text>
<text x="119.1" y="168.9">GPIO19: Ydir</text>
<text x="157.9" y="171.9">GPIO16</text>
<text x="165.1" y="171.9" transform="rotate(-90 165.1 171.9)">7</text>
<text x="165.1" y="168.9" transform="rotate(-90 165.1 168.9)">6</text>
<text x="165.5" y="171.9">2A</text>
<text x="165.5" y="168.9">2Y</text>
<text x="173.2" y="168.9">3Z</text>
<text x="173.2" y="171.9">3Y</text>
<text x="175.6" y="172.1" transform="rotate(-90 175.6 172.1)">10</text>
<text x="175.6" y="169.2" transform="rotate(-90 175.6 169.2)">11</text>
<text x="85.7" y="176.3">1k</text>
<text x="90.2" y="174.8">GPIO25: Xenable</text>
<text x="90.2" y="177.7">GPIO26: Yenable</text>
<text x="101.9" y="174.8">D25</text>
<text x="101.9" y="177.7">D26</text>
<text x="113.2" y="174.8">D5</text>
<text x="113.2" y="177.7">TX2</text>
<text x="119.1" y="177.7">GPIO17: Xdir</text>
<text x="165.1" y="174.8" transform="rotate(-90 165.1 174.8)">8</text>
<text x="165.5" y="174.8">GND</text>
<text x="173.2" y="174.8">3A</text>
<text x="175.6" y="174.8" transform="rotate(-90 175.6 174.8)">9</text>
<text x="178.7" y="174.8">GPIO18</text>
<text x="101.9" y="180.6">D27</text>
<text x="101.9" y="183.5">D14</text>
<text x="113.2" y="180.6">RX2</text>
<text x="113.2" y="183.5">D4</text>
<text x="119.1" y="180.6">GPIO16: Xpulse</text>
<text x="193" y="182.3">VIN: 5V</text>
<text x="210.6" y="185.8">1k</text>
<text x="217.3" y="183.1">+5V</text>
<text x="101.9" y="186.4">D12</text>
<text x="101.9" y="189.3">D13</text>
<text x="113.2" y="189.3">D15</text>
<text x="113.2" y="186.4">D2</text>
<text x="200.1" y="187.9">220u</text>
<text x="206.5" y="187.9">10u</text>
<text x="217.3" y="186">GND</text>
<text x="95.2" y="195.2">VIN: 5V</text>
<text x="101.9" y="192.3">GND</text>
<text x="101.9" y="195.2">VIN</text>
<text x="113.2" y="192.3">GND</text>
<text x="113.2" y="195.2">3V3</text>
</g>
</svg>
